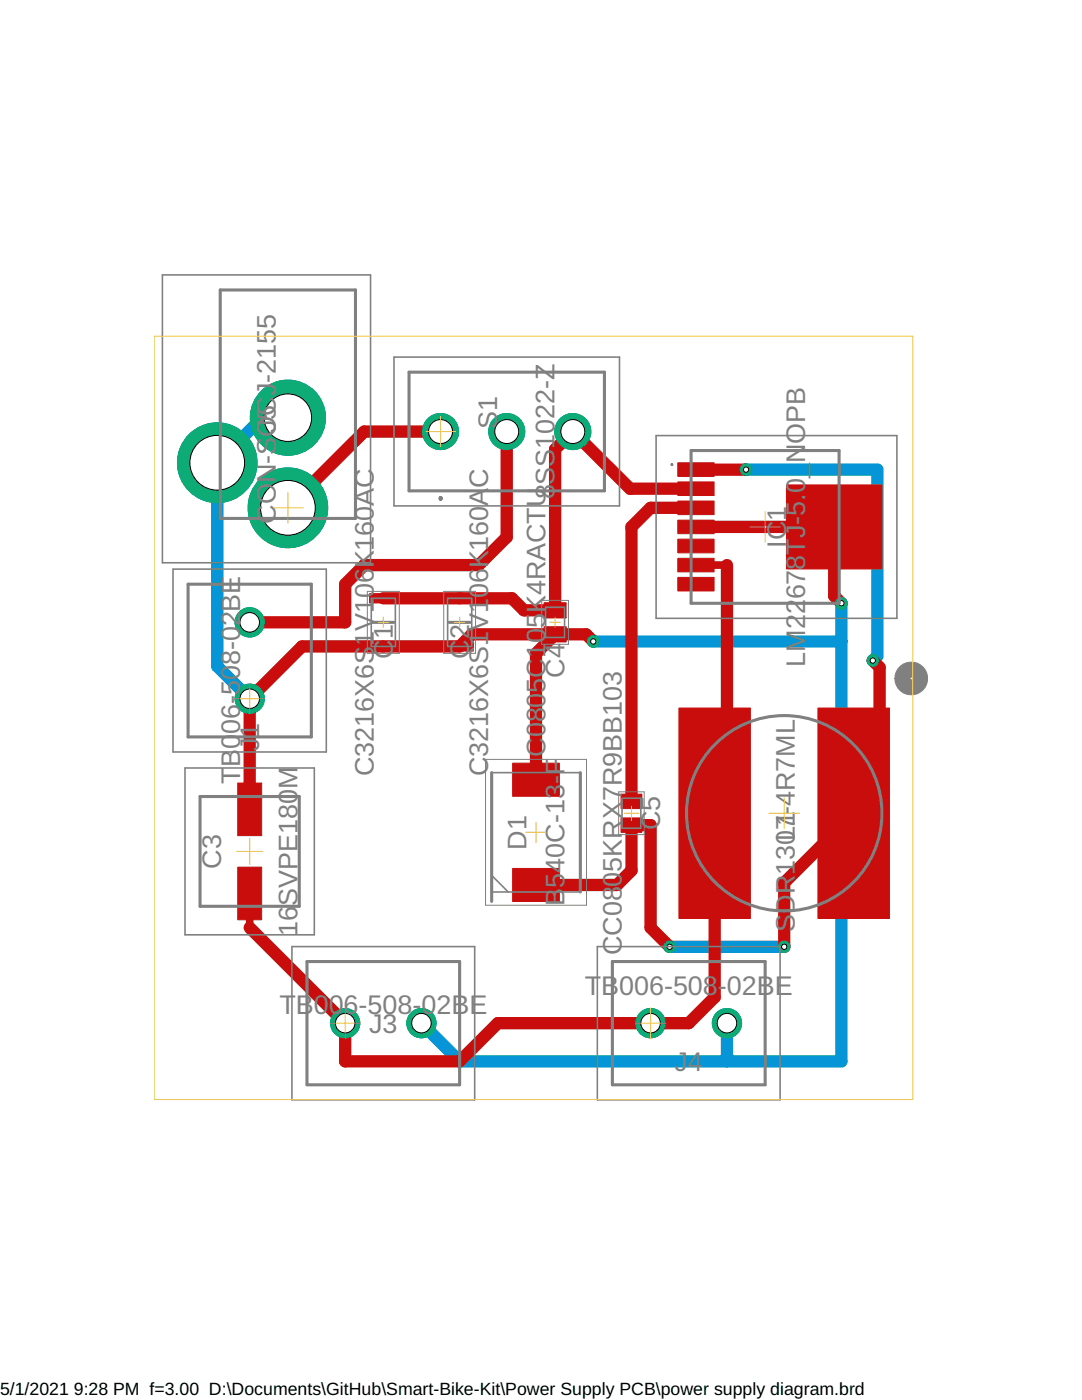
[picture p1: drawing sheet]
<svg xmlns="http://www.w3.org/2000/svg" width="216mm" height="279mm" viewBox="0 0 216 279" stroke-linecap="round" stroke-linejoin="round" font-family="sans-serif">
<path d="M57.4 83.4h-5.1l-9 9v40.6l6.5 6.4M148.9 93.7h26.2v37.2l-.9 .9M118.4 128h49.5M167.9 120.4v91.4h-76.2l-7.6-7.6M133.6 189h22.9M145.1 204.2v7.6" fill="none" stroke="#0696d7" stroke-width="2.5"/>
<circle cx="49.8" cy="139.4" r="2.92" fill="#0dab76" stroke="#0dab76" stroke-width=".2"/>
<circle cx="49.8" cy="139.4" r="1.95" fill="#fff" stroke="#000" stroke-width=".2"/>
<circle cx="49.8" cy="124.2" r="2.92" fill="#0dab76" stroke="#0dab76" stroke-width=".2"/>
<circle cx="49.8" cy="124.2" r="1.95" fill="#fff" stroke="#000" stroke-width=".2"/>
<circle cx="68.9" cy="204.2" r="2.92" fill="#0dab76" stroke="#0dab76" stroke-width=".2"/>
<circle cx="68.9" cy="204.2" r="1.95" fill="#fff" stroke="#000" stroke-width=".2"/>
<circle cx="84.1" cy="204.2" r="2.92" fill="#0dab76" stroke="#0dab76" stroke-width=".2"/>
<circle cx="84.1" cy="204.2" r="1.95" fill="#fff" stroke="#000" stroke-width=".2"/>
<circle cx="129.8" cy="204.2" r="2.92" fill="#0dab76" stroke="#0dab76" stroke-width=".2"/>
<circle cx="129.8" cy="204.2" r="1.95" fill="#fff" stroke="#000" stroke-width=".2"/>
<circle cx="145.1" cy="204.2" r="2.92" fill="#0dab76" stroke="#0dab76" stroke-width=".2"/>
<circle cx="145.1" cy="204.2" r="1.95" fill="#fff" stroke="#000" stroke-width=".2"/>
<circle cx="57.4" cy="101.3" r="7.9" fill="#0dab76" stroke="#0dab76" stroke-width=".2"/>
<circle cx="57.4" cy="101.3" r="5.5" fill="#fff" stroke="#000" stroke-width=".2"/>
<circle cx="57.4" cy="83.4" r="7.5" fill="#0dab76" stroke="#0dab76" stroke-width=".2"/>
<circle cx="57.4" cy="83.4" r="4.7" fill="#fff" stroke="#000" stroke-width=".2"/>
<circle cx="43.3" cy="92.4" r="7.9" fill="#0dab76" stroke="#0dab76" stroke-width=".2"/>
<circle cx="43.3" cy="92.4" r="5.5" fill="#fff" stroke="#000" stroke-width=".2"/>
<circle cx="87.9" cy="86.1" r="3.6" fill="#0dab76" stroke="#0dab76" stroke-width=".2"/>
<circle cx="87.9" cy="86.1" r="2.39" fill="#fff" stroke="#000" stroke-width=".2"/>
<circle cx="101.1" cy="86.1" r="3.6" fill="#0dab76" stroke="#0dab76" stroke-width=".2"/>
<circle cx="101.1" cy="86.1" r="2.39" fill="#fff" stroke="#000" stroke-width=".2"/>
<circle cx="114.3" cy="86.1" r="3.6" fill="#0dab76" stroke="#0dab76" stroke-width=".2"/>
<circle cx="114.3" cy="86.1" r="2.39" fill="#fff" stroke="#000" stroke-width=".2"/>
<circle cx="133.6" cy="189" r="1.14" fill="#0dab76" stroke="#0dab76" stroke-width=".2"/>
<circle cx="133.6" cy="189" r=".53" fill="#fff" stroke="#000" stroke-width=".2"/>
<circle cx="156.5" cy="189" r="1.14" fill="#0dab76" stroke="#0dab76" stroke-width=".2"/>
<circle cx="156.5" cy="189" r=".53" fill="#fff" stroke="#000" stroke-width=".2"/>
<circle cx="148.9" cy="93.7" r="1.14" fill="#0dab76" stroke="#0dab76" stroke-width=".2"/>
<circle cx="148.9" cy="93.7" r=".53" fill="#fff" stroke="#000" stroke-width=".2"/>
<circle cx="174.2" cy="131.8" r="1.14" fill="#0dab76" stroke="#0dab76" stroke-width=".2"/>
<circle cx="174.2" cy="131.8" r=".53" fill="#fff" stroke="#000" stroke-width=".2"/>
<circle cx="167.9" cy="120.4" r="1.14" fill="#0dab76" stroke="#0dab76" stroke-width=".2"/>
<circle cx="167.9" cy="120.4" r=".53" fill="#fff" stroke="#000" stroke-width=".2"/>
<circle cx="118.4" cy="128" r="1.14" fill="#0dab76" stroke="#0dab76" stroke-width=".2"/>
<circle cx="118.4" cy="128" r=".53" fill="#fff" stroke="#000" stroke-width=".2"/>
<g fill="#c90d0c" stroke="#c90d0c" stroke-width=".2">
<path d="M73.7 128.1h5.5v1.8h-5.5z"/>
<path d="M73.7 118.5h5.5v1.8h-5.5z"/>
<path d="M89 128.1h5.4v1.8h-5.4z"/>
<path d="M89 118.5h5.4v1.8h-5.4z"/>
<path d="M47.4 173.1h4.8v10.5h-4.8z"/>
<path d="M47.4 156.3h4.8v10.5h-4.8z"/>
<path d="M108.6 125.1h4.4v3h-4.4z"/>
<path d="M108.6 120.3h4.4v3h-4.4z"/>
<path d="M123.9 158.5h4.2v2.9h-4.2z"/>
<path d="M123.9 163.2h4.2v2.9h-4.2z"/>
<path d="M102.3 173.3h9.3v6.6h-9.3z"/>
<path d="M102.3 152.3h9.3v6.6h-9.3z"/>
<path d="M135.3 92.4h7.2v2.7h-7.2z"/>
<path d="M135.3 96.2h7.2v2.7h-7.2z"/>
<path d="M135.3 100h7.2v2.7h-7.2z"/>
<path d="M135.3 103.8h7.2v2.7h-7.2z"/>
<path d="M135.3 107.6h7.2v2.7h-7.2z"/>
<path d="M135.3 111.4h7.2v2.7h-7.2z"/>
<path d="M135.3 115.2h7.2v2.7h-7.2z"/>
<path d="M156.9 96.8h19.1v16.7h-19.1z"/>
<path d="M163.2 141.3h14.3v42h-14.3z"/>
<path d="M135.5 141.3h14.2v42h-14.2z"/>
</g>
<g fill="none" stroke="#c90d0c" stroke-width="2.5">
<path d="M87.9 86.1h-15.2l-15.3 15.2M101.1 86.1v21.1l-5.6 5.6h-22.8l-3.8 3.8v7.6h-19.1M138.9 97.5h-13.2l-11.4-11.4-3.5 3.6v32.1h-6.2l-2.4-2.4h-25.7M138.9 93.7h10M138.9 101.3h-9.1l-3.8 3.9v54.7M138.9 105.2h27.6v13.7l1.4 1.5M145.1 112.8v47.1M110.8 126.6l-3.8 3.8v25.2M118.4 128l-1.4-1.4h-22.9l-2.4 2.4h-31.4l-10.5 10.4v22.1M174.2 131.8l1.3 1.4v23.9M107 176.6h16.1l2.9-2.9v-9h3.8v20.4l3.8 3.9M142.6 162.3v36.7l-5.2 5.2h-38.1l-7.6 7.6h-22.8v-7.6l-19.1-19.1"/>
<path d="M170.3 162.3l-13.8 13.9v12.8"/>
</g>
<path d="M145.1 159.9l-2.5 2.4M175.5 157.1l-5.2 5.2" fill="none" stroke="#c90d0c" stroke-width=".47"/>
<path d="M138.9 112.8h6.2M49.8 178.3v6.8" fill="none" stroke="#c90d0c" stroke-width="1.5"/>
<circle cx="49.8" cy="139.4" r="2.92" fill="#0dab76" stroke="#0dab76" stroke-width=".2"/>
<circle cx="49.8" cy="139.4" r="1.95" fill="#fff" stroke="#000" stroke-width=".2"/>
<circle cx="49.8" cy="124.2" r="2.92" fill="#0dab76" stroke="#0dab76" stroke-width=".2"/>
<circle cx="49.8" cy="124.2" r="1.95" fill="#fff" stroke="#000" stroke-width=".2"/>
<circle cx="68.9" cy="204.2" r="2.92" fill="#0dab76" stroke="#0dab76" stroke-width=".2"/>
<circle cx="68.9" cy="204.2" r="1.95" fill="#fff" stroke="#000" stroke-width=".2"/>
<circle cx="84.1" cy="204.2" r="2.92" fill="#0dab76" stroke="#0dab76" stroke-width=".2"/>
<circle cx="84.1" cy="204.2" r="1.95" fill="#fff" stroke="#000" stroke-width=".2"/>
<circle cx="129.8" cy="204.2" r="2.92" fill="#0dab76" stroke="#0dab76" stroke-width=".2"/>
<circle cx="129.8" cy="204.2" r="1.95" fill="#fff" stroke="#000" stroke-width=".2"/>
<circle cx="145.1" cy="204.2" r="2.92" fill="#0dab76" stroke="#0dab76" stroke-width=".2"/>
<circle cx="145.1" cy="204.2" r="1.95" fill="#fff" stroke="#000" stroke-width=".2"/>
<circle cx="57.4" cy="101.3" r="7.9" fill="#0dab76" stroke="#0dab76" stroke-width=".2"/>
<circle cx="57.4" cy="101.3" r="5.5" fill="#fff" stroke="#000" stroke-width=".2"/>
<circle cx="57.4" cy="83.4" r="7.5" fill="#0dab76" stroke="#0dab76" stroke-width=".2"/>
<circle cx="57.4" cy="83.4" r="4.7" fill="#fff" stroke="#000" stroke-width=".2"/>
<circle cx="43.3" cy="92.4" r="7.9" fill="#0dab76" stroke="#0dab76" stroke-width=".2"/>
<circle cx="43.3" cy="92.4" r="5.5" fill="#fff" stroke="#000" stroke-width=".2"/>
<circle cx="87.9" cy="86.1" r="3.6" fill="#0dab76" stroke="#0dab76" stroke-width=".2"/>
<circle cx="87.9" cy="86.1" r="2.39" fill="#fff" stroke="#000" stroke-width=".2"/>
<circle cx="101.1" cy="86.1" r="3.6" fill="#0dab76" stroke="#0dab76" stroke-width=".2"/>
<circle cx="101.1" cy="86.1" r="2.39" fill="#fff" stroke="#000" stroke-width=".2"/>
<circle cx="114.3" cy="86.1" r="3.6" fill="#0dab76" stroke="#0dab76" stroke-width=".2"/>
<circle cx="114.3" cy="86.1" r="2.39" fill="#fff" stroke="#000" stroke-width=".2"/>
<circle cx="133.6" cy="189" r="1.14" fill="#0dab76" stroke="#0dab76" stroke-width=".2"/>
<circle cx="133.6" cy="189" r=".53" fill="#fff" stroke="#000" stroke-width=".2"/>
<circle cx="156.5" cy="189" r="1.14" fill="#0dab76" stroke="#0dab76" stroke-width=".2"/>
<circle cx="156.5" cy="189" r=".53" fill="#fff" stroke="#000" stroke-width=".2"/>
<circle cx="148.9" cy="93.7" r="1.14" fill="#0dab76" stroke="#0dab76" stroke-width=".2"/>
<circle cx="148.9" cy="93.7" r=".53" fill="#fff" stroke="#000" stroke-width=".2"/>
<circle cx="174.2" cy="131.8" r="1.14" fill="#0dab76" stroke="#0dab76" stroke-width=".2"/>
<circle cx="174.2" cy="131.8" r=".53" fill="#fff" stroke="#000" stroke-width=".2"/>
<circle cx="167.9" cy="120.4" r="1.14" fill="#0dab76" stroke="#0dab76" stroke-width=".2"/>
<circle cx="167.9" cy="120.4" r=".53" fill="#fff" stroke="#000" stroke-width=".2"/>
<circle cx="118.4" cy="128" r="1.14" fill="#0dab76" stroke="#0dab76" stroke-width=".2"/>
<circle cx="118.4" cy="128" r=".53" fill="#fff" stroke="#000" stroke-width=".2"/>
<g fill="none" stroke="#808080" stroke-width=".61">
<path d="M43.9 57.9h27v45.6h-27zM81.6 74.3h39v23.7h-39zM87.9 99.3l.2 .1-.2 .2M87.9 99.3l-.1 .1 .1 .2M87.9 99.6h.1M87.9 99.3h.1M137.9 89.9h29.5v30.5h-29.5zM37.5 116.6h24.6v30.5h-24.6zM74.4 124.2h4.2M89.6 124.2h4.2M39.9 159h19.8v21.9h-19.8zM98.1 154.2v25.7"/>
<path d="M115.8 154.2v23.8M61.3 191.9h30.4v24.6h-30.4zM122.2 191.9h30.5v24.6h-30.5z"/>
<circle cx="156.5" cy="162.3" r="19.5"/>
</g>
<g fill="none" stroke="#808080" stroke-width=".32">
<path d="M32.4 54.9h41.5v57.4h-41.5zM78.6 71.3h45v29.7h-45zM81.6 74.3h39v23.7h-39zM43.9 81.9v-24h27v45.6h-4.5M130.9 86.9h48.1v36.5h-48.1zM134.1 92.6l-.2 .1 .2 .2M134.1 92.6l.1 .1-.1 .2M134.1 92.6h.1M134.1 92.9h.1M137.9 89.9h29.5v5.7M34.5 113.6h30.6v36.5h-30.6zM37.5 116.6h24.6v30.5h-24.6z"/>
<path d="M74.1 119.4h4.8v9.6h-4.8zM89.3 119.4h4.8v9.6h-4.8zM167.4 114.8v5.6h-29.5M108.9 121.2h3.7v6h-3.7zM36.9 153.3h25.8v33.3h-25.8zM45.3 159h-5.4v21.9h5.4M54.3 159h5.4v21.9h-5.4M98.1 154.2h17.7v23.8h-17.7zM124.1 159.3h3.8v6h-3.8zM98.1 174.7l3.3 3.3M58.3 188.9h36.4v30.6h-36.4zM61.3 191.9h30.4v24.6h-30.4z"/>
<path d="M119.2 188.9h36.5v30.6h-36.5zM122.2 191.9h30.5v24.6h-30.5z"/>
</g>
<path d="M73.3 118h6.4v12.4h-6.4zM88.5 118h6.4v12.4h-6.4zM108.1 119.8h5.3v8.8h-5.3zM96.9 151.6h20.1v29.1h-20.1zM123.4 158h5.1v8.6h-5.1z" fill="none" stroke="#808080" stroke-width=".2"/>
<path d="M179.7 132.9a3.3 3.3 0 0 1 5 1 3.3 3.3 0 0 1-2.1 4.7 3.3 3.3 0 0 1-4-3.2h3a.27 .27 0 0 1 .4-.2 .27 .27 0 0 1 0 .5 .27 .27 0 0 1-.4-.2l-3-.1a3.3 3.3 0 0 1 1.1-2.5z" fill-rule="evenodd" fill="#808080" stroke="#808080" stroke-width=".2"/>
<g fill="none" stroke="#afd134" stroke-width=".2">
<path d="M57.4 98.3v6.1M84.9 86.1h6M87.9 83.1v6M54.4 101.3h6.1M149.6 105.2h6.1M152.7 102.1v6.1M46.8 139.4h6.1M49.8 136.4v6.1M75.4 124.2h2.2M76.5 123.1v2.2M90.7 124.2h2.1M91.7 123.1v2.2"/>
<path d="M109.7 124.2h2.1M110.8 123.1v2.2M156.5 159.3v6.1M47.2 169.9h5.2M49.8 167.3v5.2M104.9 166.1h4.1M107 164.1v4M124.6 162.3h2.8M126 160.9v2.8M153.4 162.3h6.1M65.8 204.2h6.1M68.9 201.1v6.1"/>
<path d="M126.8 204.2h6.1M129.8 201.1v6.1"/>
</g>
<path d="M30.8 67.1h151.3v152.3h-151.3z" fill="none" stroke="#eec643" stroke-width=".2"/>
<g font-size="5.4" fill="#808080">
<text x="55.1" y="65.7" transform="rotate(-90 55.1 65.7)">5</text>
<text x="55.1" y="86.4" transform="rotate(-90 55.1 86.4)">J5CJ-215</text>
<text x="99.2" y="85.6" transform="rotate(-90 99.2 85.6)">S1</text>
<text x="160.7" y="88.6" transform="rotate(-90 160.7 88.6)">OPB</text>
<text x="160.7" y="95.4" transform="rotate(-90 160.7 95.4)">_</text>
<text x="160.7" y="92.5" transform="rotate(-90 160.7 92.5)">N</text>
<text x="55.1" y="100.6" transform="rotate(-90 55.1 100.6)">ON-SO</text>
<text x="97.4" y="100.9" transform="rotate(-90 97.4 100.9)">A</text>
<text x="97.4" y="97.3" transform="rotate(-90 97.4 97.3)">C</text>
<text x="110.6" y="99.7" transform="rotate(-90 110.6 99.7)">8</text>
<text x="110.6" y="96.7" transform="rotate(-90 110.6 96.7)">SS1022-Z</text>
<text x="55.1" y="104.5" transform="rotate(-90 55.1 104.5)">C</text>
<text x="156.9" y="104" transform="rotate(-90 156.9 104)">1</text>
<text x="160.7" y="104.7" transform="rotate(-90 160.7 104.7)">-5.0</text>
<text x="156.9" y="109.4" transform="rotate(-90 156.9 109.4)">IC</text>
<text x="74.6" y="119.4" transform="rotate(-90 74.6 119.4)">0</text>
<text x="74.6" y="116.4" transform="rotate(-90 74.6 116.4)">6K160AC</text>
<text x="108.9" y="118.8" transform="rotate(-90 108.9 118.8)">4RACTU</text>
<text x="160.7" y="119.6" transform="rotate(-90 160.7 119.6)">678TJ</text>
<text x="97.4" y="126" transform="rotate(-90 97.4 126)">V106K160</text>
<text x="108.9" y="125.4" transform="rotate(-90 108.9 125.4)">5</text>
<text x="108.9" y="122.4" transform="rotate(-90 108.9 122.4)">K</text>
<text x="160.7" y="122.6" transform="rotate(-90 160.7 122.6)">2</text>
<text x="74.6" y="129" transform="rotate(-90 74.6 129)">1V1</text>
<text x="78.4" y="131.4" transform="rotate(-90 78.4 131.4)">C</text>
<text x="78.4" y="127.6" transform="rotate(-90 78.4 127.6)">1</text>
<text x="93.6" y="131.4" transform="rotate(-90 93.6 131.4)">C</text>
<text x="93.6" y="127.6" transform="rotate(-90 93.6 127.6)">2</text>
<text x="108.9" y="128.4" transform="rotate(-90 108.9 128.4)">0</text>
<text x="112.7" y="135.3" transform="rotate(-90 112.7 135.3)">C4</text>
<text x="160.7" y="133.1" transform="rotate(-90 160.7 133.1)">LM2</text>
<text x="47.9" y="138.8" transform="rotate(-90 47.9 138.8)">508-02BE</text>
<text x="47.9" y="149.5" transform="rotate(-90 47.9 149.5)">0</text>
<text x="47.9" y="146.5" transform="rotate(-90 47.9 146.5)">06-</text>
<text x="51.7" y="149.9" transform="rotate(-90 51.7 149.9)">J1</text>
<text x="47.9" y="153.1" transform="rotate(-90 47.9 153.1)">B</text>
<text x="74.6" y="154.9" transform="rotate(-90 74.6 154.9)">C3216X6S</text>
<text x="97.4" y="154.9" transform="rotate(-90 97.4 154.9)">C</text>
<text x="97.4" y="151" transform="rotate(-90 97.4 151)">3216X6S1</text>
<text x="108.9" y="151" transform="rotate(-90 108.9 151)">C0805C1</text>
<text x="47.9" y="156.4" transform="rotate(-90 47.9 156.4)">T</text>
<text x="59.3" y="157.5" transform="rotate(-90 59.3 157.5)">M</text>
<text x="124.1" y="159.9" transform="rotate(-90 124.1 159.9)">7</text>
<text x="124.1" y="156.9" transform="rotate(-90 124.1 156.9)">R9BB103</text>
<text x="158.6" y="160.9" transform="rotate(-90 158.6 160.9)">4R7ML</text>
<text x="105.1" y="165.7" transform="rotate(-90 105.1 165.7)">1</text>
<text x="131.7" y="165.7" transform="rotate(-90 131.7 165.7)">C5</text>
<text x="44.1" y="173.3" transform="rotate(-90 44.1 173.3)">C3</text>
<text x="105.1" y="169.5" transform="rotate(-90 105.1 169.5)">D</text>
<text x="112.7" y="177.2" transform="rotate(-90 112.7 177.2)">540C-13-F</text>
<text x="59.3" y="180.8" transform="rotate(-90 59.3 180.8)">SVPE180</text>
<text x="112.7" y="180.7" transform="rotate(-90 112.7 180.7)">B</text>
<text x="158.6" y="186" transform="rotate(-90 158.6 186)">SDR130L71-</text>
<text x="59.3" y="186.8" transform="rotate(-90 59.3 186.8)">16</text>
<text x="124.1" y="190.6" transform="rotate(-90 124.1 190.6)">CC0805KRX</text>
<text x="55.7" y="202.3">T</text>
<text x="59" y="202.3">B</text>
<text x="62.6" y="202.3">006-508-02BE</text>
<text x="116.7" y="198.5">T</text>
<text x="120" y="198.5">B</text>
<text x="123.5" y="198.5">006-508</text>
<text x="143.3" y="198.5">-02BE</text>
<text x="73.6" y="206.1">J3</text>
<text x="134.6" y="213.7">J4</text>
</g>
<g font-size="3.5">
<text x="0" y="278.4">5/1/2021</text>
<text x="14.7" y="278.4">9:28 PM f=3.00 D:\Documents\GitHub\Smart-Bike-Kit\Power Supply PCB\power supply diagram.brd</text>
</g>
</svg>
